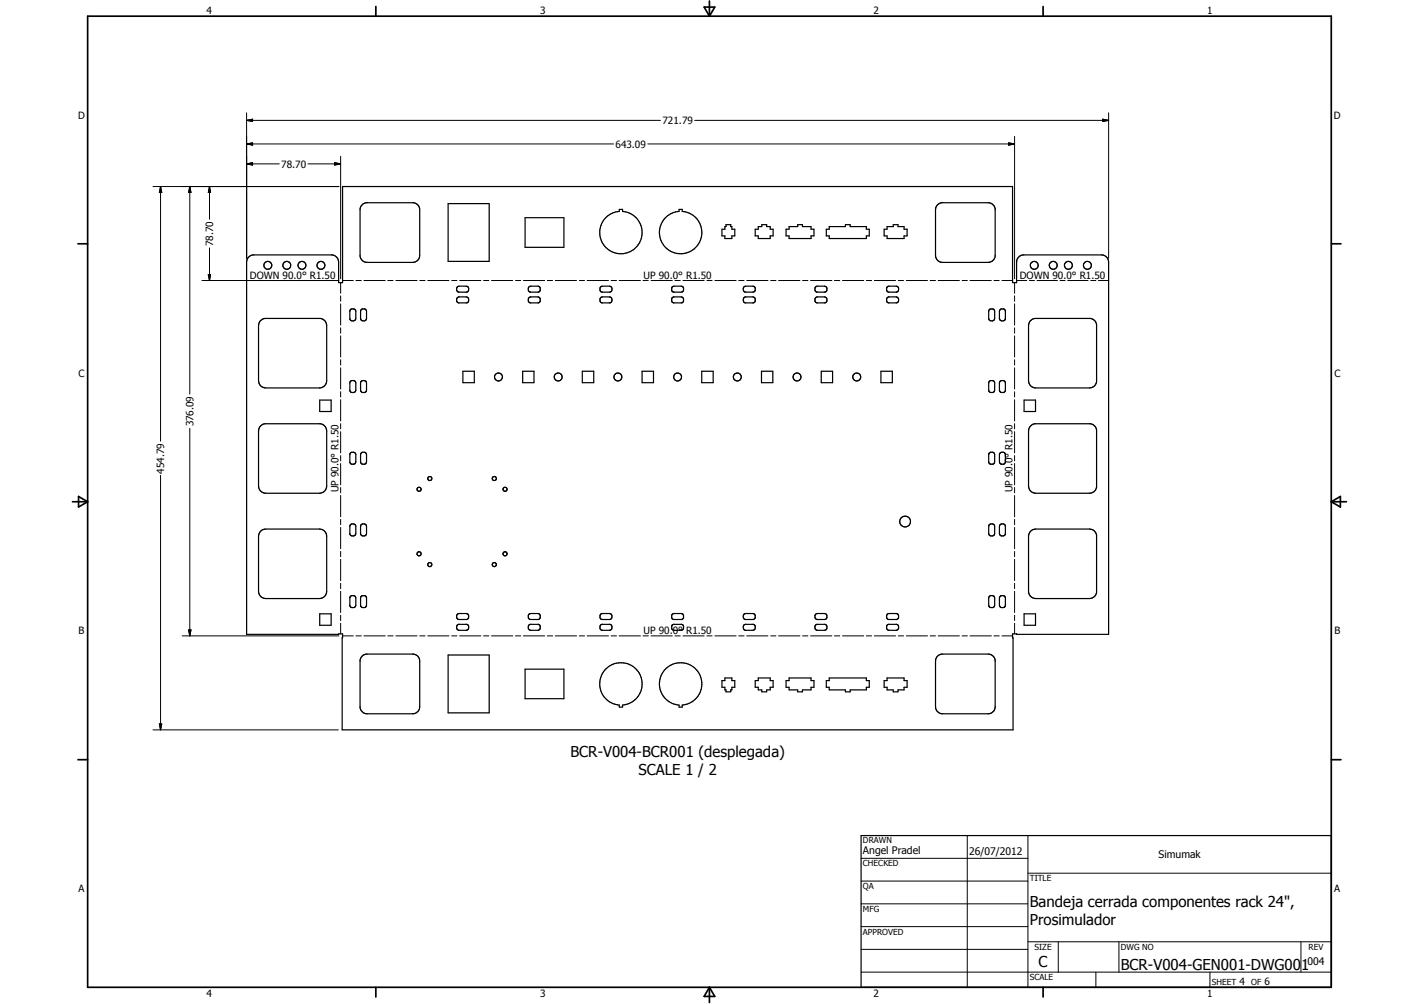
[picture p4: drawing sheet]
<svg xmlns="http://www.w3.org/2000/svg" width="594mm" height="420mm" viewBox="0 0 594 420" stroke-linecap="round" stroke-linejoin="round" font-family="sans-serif">
<g fill="none" stroke="#000" stroke-width=".51">
<path d="M151.9 85.4l1.4-.6h19.8a3 3 0 0 1 2.6 3v19a2.9 2.9 0 0 1-3 3h-19a3 3 0 0 1-3-2.6v-19.8l.4-1.1zM187.6 85.2h17.2v24.2h-17.2zM219.8 91.1h16.3v12.4h-16.3zM253.5 91.2a8.7 8.7 0 0 1 5.8-2.7v-.9h1.3v.9a8.9 8.9 0 0 1 7.8 11.5 8.9 8.9 0 0 1-13 5 8.9 8.9 0 0 1-1.9-13.8zM278.5 91.2a8.9 8.9 0 0 1 5.8-2.7v-.9h1.3v.9a8.9 8.9 0 0 1 7.8 11.5 8.9 8.9 0 0 1-13 4.9 8.9 8.9 0 0 1-1.9-13.7zM303.9 94h2v.8h.5v1.1h1.2v2.8h-1.2v1.1h-2.9v-1.1h-1.2v-2.8h1.2v-1.1h.4zM316.2 95.9h1.3v-1.1h1.4v-.8h2.1v.8h1.4v1.1h1.3v2.8h-1.3v1.1h-4.9v-1.1h-1.3zM329.1 95.9h1.3v-1.1h3.6v-.8h2v.8h3.5v1.1h1.3v2.8h-1.3v1.1h-9.1v-1.1h-1.3zM345.9 95.9h1.3v-1.1h6.7v-.8h2v.8h6.8v1.1h1.2v2.8h-1.2v1.1h-15.5v-1.1h-1.3zM370.2 95.9h1.2v-1.1h2.6v-.8h2v.8h2.5v1.1h1.3v2.8h-1.3v1.1h-7.1v-1.1h-1.2zM392.5 85.7l1.7-.9h19.8a3.2 3.2 0 0 1 2.6 2.6v19.8a3 3 0 0 1-3 2.6h-18.9a2.9 2.9 0 0 1-3-3v-19l.2-1.1zM103.9 107.8l.9-.7 1.1-.4h33.2a3.1 3.1 0 0 1 2.7 2.9v8.7h1.6v-40.2h280.5v40.2h1.7v-8.7a3.1 3.1 0 0 1 2.6-2.9h33.3a3.1 3.1 0 0 1 2.6 2.9v155.9l-40.2-.2 .2 40.1h-280.9l.2-40.1-40.2 .2v-155.9z"/>
<path d="M191.6 120l3.6-.2a1.27 1.27 0 0 1 1 1.2 1.27 1.27 0 0 1-1 1.3h-3a1.31 1.31 0 0 1-1.1-1 1.31 1.31 0 0 1 .5-1.3zM251.5 120l3.7-.2a1.27 1.27 0 0 1 1 1.2 1.27 1.27 0 0 1-1 1.3l-3.7-.3-.3-.5v-1zM108.9 134.4l.9-.8 1.1-.3h23.2a3.1 3.1 0 0 1 2.7 3v23a3 3 0 0 1-3 3h-22.6a3 3 0 0 1-3-3v-23zM146.8 129.5l1.4-.2 .6 .5 .2 3.5a1.31 1.31 0 0 1-1.2 1 1.31 1.31 0 0 1-1.3-.8v-3.5zM151.3 129.5l1.4-.2 .5 .4 .3 3.6a1.27 1.27 0 0 1-1.3 1 1.27 1.27 0 0 1-1.2-1v-3zM191.4 124.6l.8-.4h3a1.32 1.32 0 0 1 1 1.2 1.32 1.32 0 0 1-.8 1.3h-3.4a1.35 1.35 0 0 1-.6-2.1zM221.4 124.6l.8-.4h3a1.33 1.33 0 0 1 1 1.2 1.33 1.33 0 0 1-.8 1.3h-3.6l-.6-.7zM221.4 120.1l.8-.3h3a1.27 1.27 0 0 1 1 1.2 1.27 1.27 0 0 1-1 1.3l-3.4-.1-.6-.7zM251.4 124.6l.8-.4h3a1.32 1.32 0 0 1 1 1.2 1.32 1.32 0 0 1-.8 1.3h-3.7l-.5-.7zM281.4 124.6l.8-.4 3.2 .1 .7 .5 .1 1.2-.8 .7h-3.4l-.7-.5zM281.4 120.1l.8-.3h3.2l.7 .5 .1 1.2-.4 .5-.6 .3-3.4-.1-.6-.7zM311.4 120.1l.8-.3h3l.6 .2 .4 .5v1l-.6 .7-3.4 .1a1.29 1.29 0 0 1-.8-2.2z"/>
<path d="M311.4 124.6l.8-.4 3.2 .1 .7 .5 .1 1.2-.8 .7h-3.5l-.7-.7zM341.4 124.6l.8-.4h3a1.31 1.31 0 0 1 1 1.2 1.31 1.31 0 0 1-.8 1.3h-3.6l-.6-.7zM341.4 120.1l.8-.3h3a1.27 1.27 0 0 1 1 1.2 1.27 1.27 0 0 1-1 1.3l-3.4-.1-.6-.7zM371.4 124.6l.8-.4h3a1.31 1.31 0 0 1 1 1.2 1.31 1.31 0 0 1-.8 1.3h-3.5a1.42 1.42 0 0 1-.5-2.1zM371.4 120.1l.8-.3h3a1.27 1.27 0 0 1 1 1.2 1.27 1.27 0 0 1-1 1.3h-3a1.29 1.29 0 0 1-.8-2.2zM414.3 129.5l1.4-.2 .5 .4 .2 3.6a1.27 1.27 0 0 1-1.2 1 1.27 1.27 0 0 1-1.3-1v-3zM418.8 129.5l1.4-.2 .6 .5 .1 3.5a1.27 1.27 0 0 1-1.2 1 1.27 1.27 0 0 1-1.3-1v-3zM431.2 134.4l.9-.8 1.1-.3h23.3a3.1 3.1 0 0 1 2.6 2.6v23.8a3 3 0 0 1-3 2.6h-22.5a3 3 0 0 1-3-3v-23zM146.8 159.5a1.36 1.36 0 0 1 2.2 .8l-.2 3.4-.6 .6h-1l-.7-.8v-3.5zM151.2 159.6a1.31 1.31 0 0 1 1.3-.4 1.31 1.31 0 0 1 1 1.1l-.2 3.4-.6 .6h-1l-.5-.4-.2-.7zM193.8 155.4h4.8v4.7h-4.8zM218.8 155.4h4.8v4.7h-4.8z"/>
<path d="M243.8 155.4h4.8v4.7h-4.8zM268.8 155.4h4.8v4.7h-4.8zM293.8 155.4h4.8v4.7h-4.8zM318.8 155.4h4.7v4.7h-4.7zM343.8 155.4h4.8v4.7h-4.8zM368.8 155.4h4.8v4.7h-4.8zM414.1 159.6a1.31 1.31 0 0 1 1.4-.4 1.31 1.31 0 0 1 .9 1.1l-.1 3.4-.6 .6h-1l-.7-.6-.1-.5zM418.8 159.5a1.35 1.35 0 0 1 2.1 .8l-.1 3.4-.6 .6-1.2-.1-.6-1v-2.9zM109.1 178.2l1.8-.9h23.2a3.1 3.1 0 0 1 2.7 3v23.1a3 3 0 0 1-3 3h-22.6a3 3 0 0 1-3-3v-23.1zM133.9 167.4h4.7v4.8h-4.7zM428.7 167.4h4.8v4.8h-4.8zM431.5 178.2l1.7-.9h23.3a3.1 3.1 0 0 1 2.6 2.7v23.8a3 3 0 0 1-3 2.6h-22.5a3 3 0 0 1-3-3v-23.1z"/>
<path d="M146.8 189.5l1.4-.2 .6 .5 .2 3.5a1.31 1.31 0 0 1-1.2 1 1.31 1.31 0 0 1-1.3-.8v-3.5zM151.2 189.7l.5-.4h1l.5 .4 .3 3.6a1.27 1.27 0 0 1-1.3 1 1.27 1.27 0 0 1-1.2-1zM414.1 189.7l.6-.4h1l.5 .4 .2 3.6a1.27 1.27 0 0 1-1.2 1 1.27 1.27 0 0 1-1.3-1zM418.8 189.5l1.4-.2 .6 .5 .1 3.5a1.27 1.27 0 0 1-1.2 1 1.27 1.27 0 0 1-1.3-1v-3.1zM146.7 219.6a1.33 1.33 0 0 1 1.3-.4 1.33 1.33 0 0 1 1 1.1v3a1.31 1.31 0 0 1-1.2 1 1.31 1.31 0 0 1-1.3-.8zM151.2 219.6a1.35 1.35 0 0 1 2.3 .7v3a1.27 1.27 0 0 1-1.3 1 1.27 1.27 0 0 1-1.2-1zM414.1 219.6a1.35 1.35 0 0 1 2.3 .7v3a1.27 1.27 0 0 1-1.2 1 1.27 1.27 0 0 1-1.3-1zM418.7 219.6a1.31 1.31 0 0 1 2.2 .7v3a1.27 1.27 0 0 1-1.2 1 1.27 1.27 0 0 1-1.3-1zM109.1 222.3l1-.7 1.1-.2h22.6a3 3 0 0 1 3 3v23.1a3 3 0 0 1-3 3h-22.6a3 3 0 0 1-3-3v-23.1zM431.5 222.3l1-.7 1.1-.2h22.5a3 3 0 0 1 3 2.6v23.9a3 3 0 0 1-3 2.6h-22.5a3 3 0 0 1-3-3v-23.1zM133.9 256.9h4.7v4.8h-4.7zM146.8 249.5a1.31 1.31 0 0 1 2.2 .7l-.2 3.5-.6 .6h-1l-.7-.8v-3.4z"/>
<path d="M151.2 249.6a1.32 1.32 0 0 1 1.3-.4 1.32 1.32 0 0 1 1 1l-.2 3.5-.6 .6h-1l-.7-1zM191.6 257l3.6-.2a1.32 1.32 0 0 1 1 1.1 1.32 1.32 0 0 1-.8 1.3h-3.4a1.42 1.42 0 0 1-.4-2.2zM221.6 257l3.6-.2a1.33 1.33 0 0 1 1 1.1 1.33 1.33 0 0 1-.8 1.3h-3.6l-.6-.7v-.9zM251.5 257l3.7-.2a1.32 1.32 0 0 1 1 1.1 1.32 1.32 0 0 1-.8 1.3h-3.7l-.5-.7zM281.6 257l4-.2 .6 .8v.9l-.8 .7h-3.4l-.8-.7zM311.4 257.1l.8-.3h3l.6 .2 .4 .6-.1 1.1-.7 .5h-3.5a1.38 1.38 0 0 1-.5-2.1zM341.4 257.1l.8-.3h3a1.31 1.31 0 0 1 1 1.1 1.31 1.31 0 0 1-.8 1.3h-3.6l-.6-.7zM371.4 257.1l.8-.3h3a1.31 1.31 0 0 1 1 1.1 1.31 1.31 0 0 1-.8 1.3h-3.5a1.38 1.38 0 0 1-.5-2.1zM414.3 249.5a1.26 1.26 0 0 1 2.1 .7l-.1 3.5-.6 .6h-1l-.8-1v-3.1zM418.8 249.5a1.37 1.37 0 0 1 2.1 .7l-.1 3.5-.6 .6-1.2-.1-.6-.9v-3.1zM428.7 256.9h4.8v4.8h-4.8zM151.6 274.6l1.7-.9h19.8a2.93 2.93 0 0 1 2.6 3v19a3 3 0 0 1-2.6 3h-19.8a3.1 3.1 0 0 1-2.6-2.6v-19.8z"/>
<path d="M187.6 274.1h17.2v24.2h-17.2zM191.6 261.5l3.8-.2a1.32 1.32 0 0 1 .8 1.3 1.32 1.32 0 0 1-1 1.2h-3a1.33 1.33 0 0 1-1-1 1.33 1.33 0 0 1 .4-1.3zM221.4 261.6l.5-.3h3.5a1.33 1.33 0 0 1 .8 1.3 1.33 1.33 0 0 1-1 1.2l-3.4-.1-.6-.7zM251.4 261.6l.6-.3h3.4a1.32 1.32 0 0 1 .8 1.3 1.32 1.32 0 0 1-1 1.2l-3.5-.1-.5-.7zM253.7 279.9a8.9 8.9 0 0 1 14.3 2.6 8.9 8.9 0 0 1-7.4 12.6v.8h-1.3v-.8a8.9 8.9 0 0 1-7.7-5.8 8.9 8.9 0 0 1 2.1-9.4zM278.7 279.9a8.9 8.9 0 0 1 14.4 2.6 8.9 8.9 0 0 1-7.5 12.6v.8h-1.3v-.8a8.9 8.9 0 0 1-7.7-5.8 8.9 8.9 0 0 1 2.1-9.4zM281.4 261.6l.6-.3h3.4l.7 .5 .1 1.2-1 .8-3.2-.1-.7-.5zM311.4 261.6l.5-.3h3.5l.8 .7v1l-.6 .7-3.4 .1a1.36 1.36 0 0 1-.8-2.2zM341.4 261.6l.6-.3h3.4a1.31 1.31 0 0 1 .8 1.3 1.31 1.31 0 0 1-1 1.2l-3.4-.1-.6-.7zM371.4 261.6l.5-.3h3.5a1.31 1.31 0 0 1 .8 1.3 1.31 1.31 0 0 1-1 1.2h-3a1.27 1.27 0 0 1-1.1-.8 1.27 1.27 0 0 1 .3-1.4zM392.5 274.6l1.7-.9h19.8a2.97 2.97 0 0 1 2.6 2.6v19.8a3.2 3.2 0 0 1-2.6 2.6h-19.8a3 3 0 0 1-2.5-3v-19l.2-1.2zM219.8 280h16.3v12.4h-16.3z"/>
<path d="M302.3 284.8h1.2v-1.1h2.9v1.1h1.2v2.8h-1.2v1.1h-.5v.8h-2v-.8h-.4v-1.1h-1.2zM316.2 284.8h1.3v-1.1h4.9v1.1h1.3v2.8h-1.3v1.1h-1.4v.8h-2.1v-.8h-1.4v-1.1h-1.3zM329.1 284.8h1.3v-1.1h9.1v1.1h1.3v2.8h-1.3v1.1h-3.5v.8h-2v-.8h-3.6v-1.1h-1.3zM345.9 284.8h1.3v-1.1h15.5v1.1h1.2v2.8h-1.2v1.1h-6.8v.8h-2v-.8h-6.7v-1.1h-1.3zM370.2 284.8h1.2v-1.1h7.1v1.1h1.3v2.8h-1.3v1.1h-2.5v.8h-2v-.8h-2.6v-1.1h-1.2zM360.5 349.7h196.9v63.5h-196.9z"/>
<circle cx="112.1" cy="111" r="1.65"/>
<circle cx="120" cy="111" r="1.66"/>
<circle cx="126.4" cy="111" r="1.66"/>
<circle cx="134.4" cy="111" r="1.65"/>
<circle cx="433" cy="111" r="1.65"/>
<circle cx="440.9" cy="111" r="1.66"/>
<circle cx="447.3" cy="111" r="1.66"/>
<circle cx="455.2" cy="111" r="1.66"/>
<circle cx="208.7" cy="157.8" r="1.65"/>
<circle cx="233.7" cy="157.8" r="1.64"/>
<circle cx="258.7" cy="157.8" r="1.64"/>
<circle cx="283.7" cy="157.8" r="1.65"/>
<circle cx="308.7" cy="157.8" r="1.65"/>
<circle cx="333.7" cy="157.8" r="1.65"/>
<circle cx="358.7" cy="157.8" r="1.65"/>
<circle cx="175.5" cy="204.7" r=".85"/>
<circle cx="179.9" cy="200.3" r=".85"/>
<circle cx="206.9" cy="200.3" r=".86"/>
<circle cx="211.4" cy="204.7" r=".85"/>
<circle cx="379" cy="218.3" r="2.25"/>
<circle cx="175.4" cy="231.8" r=".86"/>
<circle cx="179.9" cy="236.3" r=".86"/>
<circle cx="206.9" cy="236.3" r=".86"/>
<circle cx="211.4" cy="231.8" r=".85"/>
</g>
<g fill="none" stroke="#000" stroke-width=".42">
<path d="M103.2 50.4l2.5-.5v.9zM103.2 47.2v60.9M103.2 50.4h173.3M290.9 50.4h173.2M422.3 59.8l2.5 .4-2.5 .5zM424.8 57.1v59.6M461.6 49.9l2.5 .5-2.5 .4zM464.1 47.2v60.9M64 78.1h77.9M67.2 78.1l.5 2.5h-1zM67.2 78.1v106.5M79.5 78.1l.5 2.5h-1.1z"/>
<path d="M79.5 78.1v86.8M87.7 78.1l.5 2.5h-1zM87.7 78.1v13.6M103.2 68.6l2.5-.5v1zM103.2 60.2l2.5-.4v.9zM103.2 68.6h13.7M103.2 60.2h153.7M128.9 68.6h13.7M140.1 68.1l2.5 .5-2.5 .5zM142.6 65.4v51.3M271.2 60.2h153.6M84.5 117.4h57.4"/>
<path d="M87.2 114.9h1l-.5 2.5zM87.7 103.8v13.6M142.6 118.3v4.4M143.4 117.4h4.5M149 117.4h2.3M152.4 117.4h8.9M162.3 117.4h2.3M165.7 117.4h8.9M175.7 117.4h2.3M179.1 117.4h8.9M189.1 117.4h2.2M192.4 117.4h8.9"/>
<path d="M202.4 117.4h2.3M205.8 117.4h8.9M215.8 117.4h2.2M219.1 117.4h8.9M229.1 117.4h2.2M232.5 117.4h8.9M242.5 117.4h2.2M245.8 117.4h9M255.9 117.4h2.2M259.2 117.4h8.9M269.2 117.4h2.2M272.6 117.4h8.9"/>
<path d="M282.6 117.4h2.2M285.9 117.4h8.9M295.9 117.4h2.2M299.3 117.4h8.9M309.3 117.4h2.2M312.6 117.4h8.9M322.7 117.4h2.2M326 117.4h8.9M336 117.4h2.2M339.3 117.4h9M349.3 117.4h2.3M352.7 117.4h8.9"/>
<path d="M362.7 117.4h2.2M366 117.4h8.9M376.1 117.4h2.2M379.4 117.4h8.9M389.4 117.4h2.3M392.8 117.4h8.9M402.8 117.4h2.2M406.1 117.4h8.9M416.1 117.4h2.2M419.5 117.4h4.4M424.8 118.3v4.4M425.6 117.4h4.3"/>
<path d="M431 117.4h2.1M434.2 117.4h8.5M443.8 117.4h2.1M447 117.4h8.5M456.6 117.4h2.2M459.9 117.4h4.2M142.6 123.8v2.3M142.6 127.2v8.9M142.6 137.2v2.2M424.8 123.8v2.3M424.8 127.2v8.9M424.8 137.2v2.2"/>
<path d="M142.6 140.5v8.9M142.6 150.5v2.3M142.6 153.9v8.9M424.8 140.5v8.9M424.8 150.5v2.3M424.8 153.9v8.9M79.5 179.2v86.9M142.6 163.9v2.3M142.6 167.3v8.9M142.6 177.3v2.2M424.8 163.9v2.3M424.8 167.3v8.9"/>
<path d="M424.8 177.3v2.2M67.2 198.9v106.5M142.6 180.6v8.9M142.6 190.7v2.2M142.6 194v8.9M424.8 180.6v8.9M424.8 190.7v2.2M424.8 194v8.9M142.6 204v2.2M142.6 207.3v9M142.6 217.4v2.2M424.8 204v2.2"/>
<path d="M424.8 207.3v9M424.8 217.4v2.2M142.6 220.7v8.9M142.6 230.8v2.2M142.6 234.1v8.9M424.8 220.7v8.9M424.8 230.8v2.2M424.8 234.1v8.9M142.6 244.1v2.2M142.6 247.4v8.9M142.6 257.5v2.2M424.8 244.1v2.2"/>
<path d="M424.8 247.4v8.9M424.8 257.5v2.2M76.3 266.1h65.6M78.9 263.6h1.1l-.5 2.5zM142.6 260.8v4.5M143.4 266.1h4.5M149 266.1h2.3M152.4 266.1h8.9M162.3 266.1h2.3M165.7 266.1h8.9M175.7 266.1h2.3M179.1 266.1h8.9"/>
<path d="M189.1 266.1h2.2M192.4 266.1h8.9M202.4 266.1h2.3M205.8 266.1h8.9M215.8 266.1h2.2M219.1 266.1h8.9M229.1 266.1h2.2M232.5 266.1h8.9M242.5 266.1h2.2M245.8 266.1h9M255.9 266.1h2.2M259.2 266.1h8.9"/>
<path d="M269.2 266.1h2.2M272.6 266.1h8.9M282.6 266.1h2.2M285.9 266.1h8.9M295.9 266.1h2.2M299.3 266.1h8.9M309.3 266.1h2.2M312.6 266.1h8.9M322.7 266.1h2.2M326 266.1h8.9M336 266.1h2.2M339.3 266.1h9"/>
<path d="M349.3 266.1h2.3M352.7 266.1h8.9M362.7 266.1h2.2M366 266.1h8.9M376.1 266.1h2.2M379.4 266.1h8.9M389.4 266.1h2.3M392.8 266.1h8.9M402.8 266.1h2.2M406.1 266.1h8.9M416.1 266.1h2.2M419.5 266.1h4.4"/>
<path d="M424.8 260.8v4.5M64 305.4h77.6M66.7 302.9h1l-.5 2.5zM360.5 359.2h69.9M405 349.7v63.5M430.4 349.7v63.5M360.5 368.7h69.9M360.5 378.2h69.9M430.4 365.4h127M360.5 387.8h69.9M360.5 397.3h69.9M430.4 394.1h127"/>
<path d="M443.1 394.1v12.7M468.5 394.1v12.7M544.7 394.1v12.7M360.5 406.8h196.9M458.8 406.8v6.4M506.6 406.8v6.4"/>
</g>
<g fill="none" stroke="#000" stroke-width=".71">
<path d="M36.7 6.8h520.7v406.4h-520.7zM157.3 2.7v4.1M294.8 3h4.4l-2.2 3.8zM297 .4v6.4M436.7 2.7v4.1M32.6 102h4.1M557.4 102h4M30.3 210h6.4M32.9 207.8l3.8 2.2-3.8 2.2zM557.4 210h6.3M557.4 210l3.8-2.2v4.4zM32.6 317.9h4.1"/>
<path d="M557.4 317.9h4M157.3 413.2v4M297 413.2v6.3M297 413.2l2.2 3.8h-4.4zM436.7 413.2v4"/>
</g>
<path d="M103.2 60.2l2.5-.4v.9zM103.2 50.4l2.5-.5v.9zM461.6 49.9l2.5 .5-2.5 .4zM103.2 68.6l2.5-.5v1zM140.1 68.1l2.5 .5-2.5 .5zM422.3 59.8l2.5 .4-2.5 .5zM67.2 78.1l.5 2.5h-1zM79.5 78.1l.5 2.5h-1.1zM87.7 78.1l.5 2.5h-1zM87.2 114.9h1l-.5 2.5zM78.9 263.6h1.1l-.5 2.5zM66.7 302.9h1l-.5 2.5z" fill="#000"/>
<g font-size="6.3">
<text x="238.8" y="316.7">BCR-V004-BCR001 (desplegada)</text>
<text x="267.3" y="324.3">SCALE 1 / 2</text>
<text x="431.1" y="379.4">Bandeja cerrada componentes rack 24&quot;,</text>
<text x="431.1" y="386.9">Prosimulador</text>
<text x="434.8" y="404.7">C</text>
<text x="469.2" y="406">BCR-V004-GEN001-DWG001</text>
</g>
<g font-size="4.4">
<text x="361.3" y="357.5">Angel Pradel</text>
<text x="405.7" y="357.7">26/07/2012</text>
<text x="485" y="359.2">Simumak</text>
<text x="547.4" y="403.9">004</text>
</g>
<g font-size="4.2">
<text x="86.4" y="5.8">4</text>
<text x="226.1" y="5.8">3</text>
<text x="365.7" y="5.8">2</text>
<text x="505.4" y="5.8">1</text>
<text x="32.8" y="49.6">D</text>
<text x="277.4" y="51.9">721.79</text>
<text x="558.5" y="49.6">D</text>
<text x="257.7" y="61.8">643.09</text>
<text x="117.8" y="70.1">78.70</text>
<text x="89.3" y="103" transform="rotate(-90 89.3 103)">78.70</text>
<text x="104.6" y="116.6">DOWN 90.0° R1.50</text>
<text x="269.4" y="116.6">UP 90.0° R1.50</text>
<text x="427" y="116.6">DOWN 90.0° R1.50</text>
<text x="32.9" y="157.6">C</text>
<text x="558.7" y="157.6">C</text>
<text x="81" y="178.5" transform="rotate(-90 81 178.5)">376.09</text>
<text x="68.8" y="198.2" transform="rotate(-90 68.8 198.2)">454.79</text>
<text x="141.8" y="206" transform="rotate(-90 141.8 206)">UP 90.0° R1.50</text>
<text x="423.9" y="206" transform="rotate(-90 423.9 206)">UP 90.0° R1.50</text>
<text x="32.9" y="265.5">B</text>
<text x="269.4" y="265.3">UP 90.0° R1.50</text>
<text x="558.7" y="265.5">B</text>
<text x="32.9" y="373.4">A</text>
<text x="558.6" y="373.4">A</text>
<text x="518.9" y="412.3">4</text>
<text x="529.4" y="412.3">6</text>
<text x="86.4" y="417.2">4</text>
<text x="226.1" y="417.2">3</text>
<text x="365.7" y="417.2">2</text>
<text x="505.4" y="417.2">1</text>
</g>
<g font-size="3.5">
<text x="361.3" y="353">DRAWN</text>
<text x="361.3" y="362.5">CHECKED</text>
<text x="431.1" y="368.7">TITLE</text>
<text x="361.3" y="372.1">QA</text>
<text x="361.3" y="381.6">MFG</text>
<text x="361.3" y="391.1">APPROVED</text>
<text x="433.1" y="397.5">SIZE</text>
<text x="469.2" y="397.5">DWG NO</text>
<text x="547.9" y="397.4">REV</text>
<text x="431.1" y="410.2">SCALE</text>
<text x="507.3" y="412.3">SHEET</text>
<text x="523.8" y="412.3">OF</text>
</g>
</svg>
